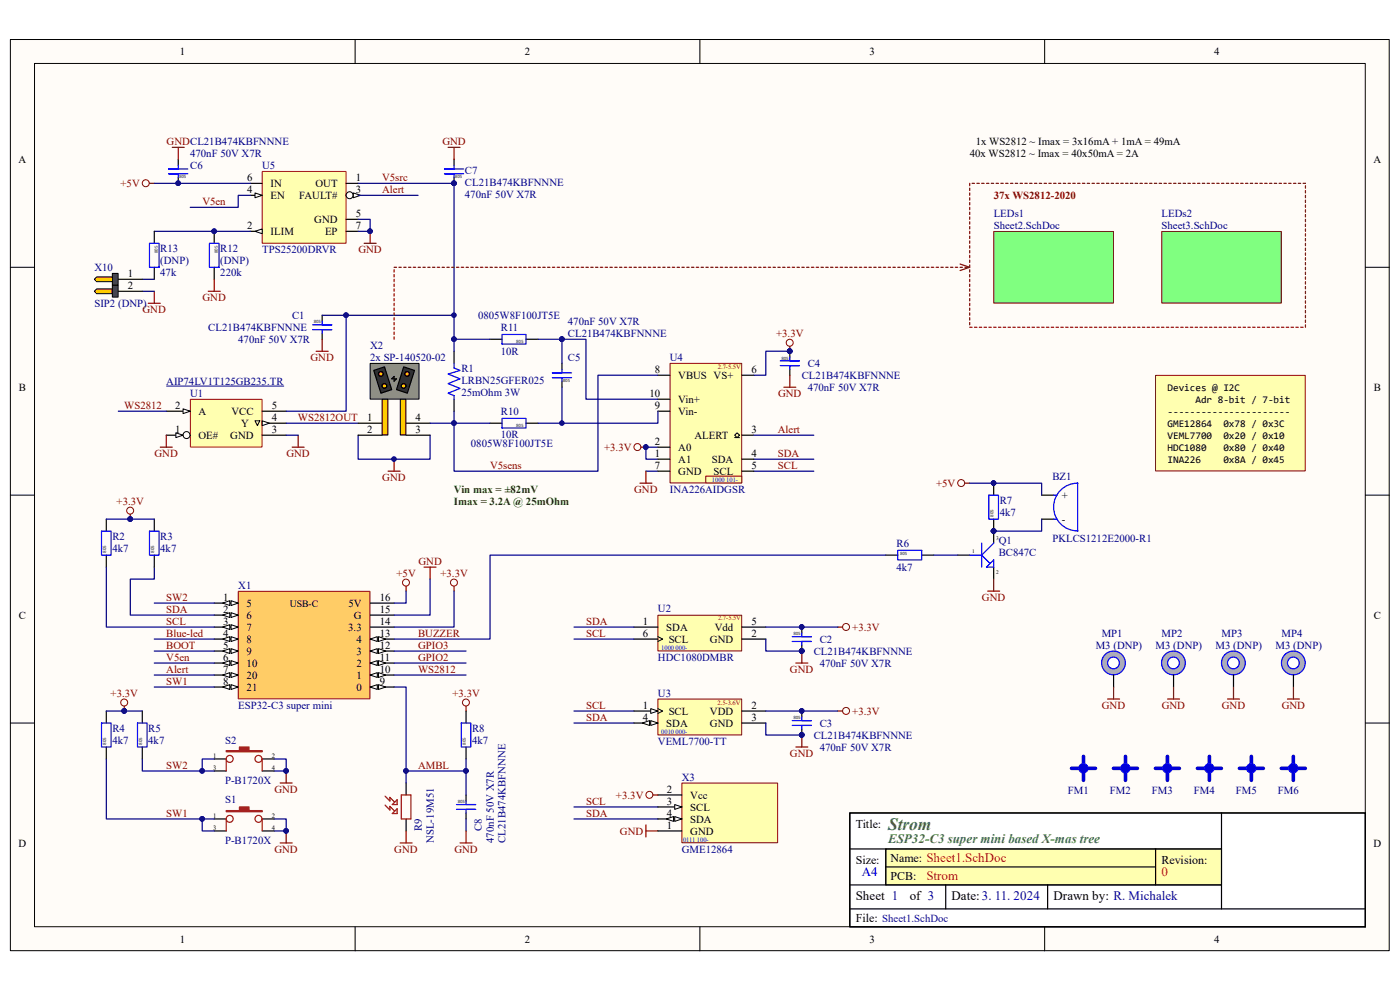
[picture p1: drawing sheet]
<svg xmlns="http://www.w3.org/2000/svg" width="297mm" height="210mm" viewBox="0 0 297 210" stroke-linecap="round" stroke-linejoin="round" font-family="sans-serif">
<path d="M2.2 8.4h292.5v193.3h-292.5z" fill="#fffcf8"/>
<path d="M2.2 8.4h292.5v193.3h-292.5z" fill="none" stroke="#000" stroke-width=".21"/>
<path d="M7.4 13.5h282.2v183.1h-282.2z" fill="#fffcf8"/>
<g fill="none" stroke="#000" stroke-width=".21">
<path d="M7.3 13.5h282.3v183.1h-282.3zM75.3 8.4v5.1M148.5 8.4v5.1M221.6 8.4v5.1M2.2 56.7h5.1M289.7 56.7h5.1M2.2 105h5.1M289.7 105h5.1M2.2 153.4h5.1M289.7 153.4h5.1M75.3 196.6v5.1M148.5 196.6v5.1"/>
<path d="M221.6 196.6v5.1"/>
</g>
<path d="M180.3 172.5h109.3v24.1h-109.3z" fill-rule="evenodd" fill="#fff" stroke="#000" stroke-width=".25"/>
<path d="M187.9 180.1h71.2v7.6h-71.2z" fill-rule="evenodd" fill="#ffffb0" stroke="#000" stroke-width=".21"/>
<path d="M180.3 172.5h109.4v24.1h-109.4zM259.1 172.5v20.3M180.3 180.1h78.8M180.3 187.7h78.8M180.3 192.8h109.4M187.9 180.1v7.6M187.9 183.9h57.3M200.6 187.7v5.1M222.3 187.7v5.1M245.2 180.1v7.6" fill="none" stroke="#000" stroke-width=".25"/>
<path d="M139.6 148.3h17.8v7.6h-17.8z" fill="#ffffb0"/>
<path d="M139.6 148.3h17.8v7.6h-17.8z" fill="none" stroke="#800000" stroke-width=".21"/>
<path d="M134.5 150.8h5.1" fill="none" stroke="#000" stroke-width=".25"/>
<path d="M139.6 150.3l1 .5-1 .5" fill="none" stroke="#000" stroke-width=".21"/>
<path d="M138.1 150.3l1.5 .5-1.5 .5z" fill="#fffcf8" stroke="#000" stroke-width=".21"/>
<path d="M134.5 153.4h5.1" fill="none" stroke="#000" stroke-width=".25"/>
<g fill="#fffcf8" stroke="#000" stroke-width=".21">
<path d="M138.1 152.9l1.5 .5-1.5 .5z"/>
<path d="M136.3 153.4l1.5-.5v1z"/>
</g>
<path d="M157.4 150.8h5.1M157.4 153.4h5.1" fill="none" stroke="#000" stroke-width=".25"/>
<path d="M90 120.3h2.5M91.2 120.3v2.6" fill="none" stroke="#800000" stroke-width=".25"/>
<path d="M210.9 49.1h25.3v15.2h-25.3z" fill="#80ff80"/>
<path d="M210.8 49.1h25.4v15.2h-25.4z" fill="none" stroke="#800000" stroke-width=".21"/>
<path d="M50.6 125.5h27.9v22.8h-27.9z" fill="#fc6"/>
<path d="M50.5 125.4h28v22.9h-28z" fill="none" stroke="#bf0000" stroke-width=".21"/>
<path d="M78.5 145.7h5.1" fill="none" stroke="#000" stroke-width=".25"/>
<g fill="#fffcf8" stroke="#000" stroke-width=".21">
<path d="M78.5 145.7l1.5-.5v1.1z"/>
<path d="M80.3 145.2l1.5 .5-1.5 .6z"/>
</g>
<path d="M78.5 143.2h5.1" fill="none" stroke="#000" stroke-width=".25"/>
<g fill="#fffcf8" stroke="#000" stroke-width=".21">
<path d="M78.5 143.2l1.5-.5v1z"/>
<path d="M80.3 142.7l1.5 .5-1.5 .5z"/>
</g>
<path d="M78.5 140.7h5.1" fill="none" stroke="#000" stroke-width=".25"/>
<g fill="#fffcf8" stroke="#000" stroke-width=".21">
<path d="M78.5 140.7l1.5-.6v1.1z"/>
<path d="M80.3 140.1l1.5 .6-1.5 .5z"/>
</g>
<path d="M78.5 138.1h5.1" fill="none" stroke="#000" stroke-width=".25"/>
<g fill="#fffcf8" stroke="#000" stroke-width=".21">
<path d="M78.5 138.1l1.5-.5v1z"/>
<path d="M80.3 137.6l1.5 .5-1.5 .5z"/>
</g>
<path d="M78.5 135.6h5.1" fill="none" stroke="#000" stroke-width=".25"/>
<g fill="#fffcf8" stroke="#000" stroke-width=".21">
<path d="M78.5 135.6l1.5-.5v1z"/>
<path d="M80.3 135.1l1.5 .5-1.5 .5z"/>
</g>
<path d="M45.5 127.9h5" fill="none" stroke="#000" stroke-width=".25"/>
<g fill="#fffcf8" stroke="#000" stroke-width=".21">
<path d="M49 127.4l1.5 .5-1.5 .5z"/>
<path d="M47.2 127.9l1.6-.5v1z"/>
</g>
<path d="M45.5 130.5h5" fill="none" stroke="#000" stroke-width=".25"/>
<g fill="#fffcf8" stroke="#000" stroke-width=".21">
<path d="M49 130l1.5 .5-1.5 .5z"/>
<path d="M47.2 130.5l1.6-.5v1z"/>
</g>
<path d="M45.5 133h5" fill="none" stroke="#000" stroke-width=".25"/>
<g fill="#fffcf8" stroke="#000" stroke-width=".21">
<path d="M49 132.5l1.5 .5-1.5 .5z"/>
<path d="M47.2 133l1.6-.5v1z"/>
</g>
<path d="M45.5 135.6h5" fill="none" stroke="#000" stroke-width=".25"/>
<g fill="#fffcf8" stroke="#000" stroke-width=".21">
<path d="M49 135.1l1.5 .5-1.5 .5z"/>
<path d="M47.2 135.6l1.6-.5v1z"/>
</g>
<path d="M45.5 138.1h5" fill="none" stroke="#000" stroke-width=".25"/>
<g fill="#fffcf8" stroke="#000" stroke-width=".21">
<path d="M49 137.6l1.5 .5-1.5 .5z"/>
<path d="M47.2 138.1l1.6-.5v1z"/>
</g>
<path d="M45.5 140.7h5" fill="none" stroke="#000" stroke-width=".25"/>
<g fill="#fffcf8" stroke="#000" stroke-width=".21">
<path d="M49 140.1l1.5 .6-1.5 .5z"/>
<path d="M47.2 140.7l1.6-.6v1.1z"/>
</g>
<path d="M45.5 143.2h5" fill="none" stroke="#000" stroke-width=".25"/>
<g fill="#fffcf8" stroke="#000" stroke-width=".21">
<path d="M49 142.7l1.5 .5-1.5 .5z"/>
<path d="M47.2 143.2l1.6-.5v1z"/>
</g>
<path d="M45.5 145.7h5" fill="none" stroke="#000" stroke-width=".25"/>
<g fill="#fffcf8" stroke="#000" stroke-width=".21">
<path d="M49 145.2l1.5 .5-1.5 .6z"/>
<path d="M47.2 145.7l1.6-.5v1.1z"/>
</g>
<path d="M78.5 133h5.1M78.5 130.5h5.1M78.5 127.9h5.1" fill="none" stroke="#000" stroke-width=".25"/>
<path d="M91.2 122.9v7.6h-7.6M96.3 125.4v7.6h-12.7" fill="none" stroke="#000080" stroke-width=".25"/>
<g fill="none" stroke="#800000" stroke-width=".21">
<circle cx="86.1" cy="123.6" r=".74"/>
<circle cx="96.3" cy="123.6" r=".74"/>
</g>
<path d="M86.2 124.4v1M96.3 124.4v1" fill="none" stroke="#800000" stroke-width=".25"/>
<path d="M40.4 84.8h15.2v10h-15.2z" fill="#ffffb0"/>
<path d="M40.4 84.7h15.2v10.1h-15.2z" fill="none" stroke="#bf0000" stroke-width=".21"/>
<path d="M35.3 92.3h5.1" fill="none" stroke="#000" stroke-width=".25"/>
<g fill="#fffcf8" stroke="#000" stroke-width=".21">
<path d="M37.3 91.8l1.5 .5-1.5 .5z"/>
<circle cx="39.6" cy="92.3" r=".74"/>
</g>
<path d="M35.3 87.2h5.1" fill="none" stroke="#000" stroke-width=".25"/>
<path d="M38.8 86.7l1.6 .5-1.6 .5z" fill="#fffcf8" stroke="#000" stroke-width=".21"/>
<path d="M55.6 89.8h5.1" fill="none" stroke="#000" stroke-width=".25"/>
<path d="M54.1 89.3h1l-.5 1z" fill="none" stroke="#000" stroke-width=".21"/>
<path d="M55.6 89.3l1.6 .5-1.6 .5z" fill="#fffcf8" stroke="#000" stroke-width=".21"/>
<path d="M55.6 87.2h5.1M55.6 92.3h5.1" fill="none" stroke="#000" stroke-width=".25"/>
<path d="M35.3 81.9h25" fill="none" stroke="#000080" stroke-width=".21"/>
<path d="M34 94.9h2.5M35.3 92.3v2.6M62 94.9h2.5M63.3 92.3v2.6" fill="none" stroke="#800000" stroke-width=".25"/>
<path d="M25.1 87.2h10.2M60.7 89.8h15.3M32.7 120.3v2.6h-5.1v7.6h17.9M32.7 138.1h12.8M32.7 135.6h12.8M86.2 125.4v2.5h-2.6" fill="none" stroke="#000080" stroke-width=".25"/>
<path d="M139.6 130.6h17.8v7.5h-17.8z" fill="#ffffb0"/>
<g fill="none" stroke="#800000" stroke-width=".21">
<path d="M139.6 130.5h17.8v7.6h-17.8z"/>
<circle cx="30.9" cy="38.9" r=".74"/>
<circle cx="27.6" cy="108.3" r=".74"/>
<circle cx="203.9" cy="102.5" r=".74"/>
<circle cx="179.5" cy="133" r=".74"/>
<circle cx="26.3" cy="149" r=".74"/>
<circle cx="98.8" cy="149" r=".74"/>
<circle cx="179.5" cy="150.8" r=".74"/>
<circle cx="137.8" cy="168.6" r=".74"/>
</g>
<g fill="none" stroke="#000" stroke-width=".25">
<path d="M68.3 66.9v1.3M68.3 70.7v1.3M22.6 110.1v2.6M22.6 117.8v2.5M32.7 110.1v2.6M32.7 117.8v2.5M187.9 117.8h2.6M195.5 117.8h2.6M203.2 117.8h2.5M210.8 102.5v2.5M210.8 110.1v5.1M221 105h2.5"/>
<path d="M221 110.1h2.5M134.5 135.6h5.1M134.5 133h5.1M157.4 135.6h5.1M157.4 133h5.1M170.1 133v1.3M170.1 136.8v1.3M210.8 120.3v2.6M22.6 150.8v2.6M22.6 158.5v2.5M30.2 150.8v2.6M30.2 158.5v2.5"/>
<path d="M170.1 150.8v1.3M170.1 154.7v1.2M45.5 173.7h2.5M45.5 176.3h2.5M45.5 161h2.5M45.5 163.6h2.5M55.6 173.7h2.6M55.6 176.3h2.6M55.6 161h2.6M55.6 163.6h2.6M86.2 166.1v2.5M86.2 173.7v2.6"/>
</g>
<path d="M139.6 135.1l1 .5-1 .5" fill="none" stroke="#000" stroke-width=".21"/>
<g fill="none" stroke="#000080" stroke-width=".25">
<path d="M76 92.3v5.1h15.2v-5.1M27.6 110.1h5.1M187.9 117.8h-83.9v17.8h-20.4M205.7 102.5h15.3v2.5M221 110.1v2.6h-10.2M121.8 133h12.7M121.8 135.6h12.7M162.5 135.6v2.5h7.6M162.5 133h15.2M22.6 150.8h7.6M121.8 153.4h12.7M121.8 150.8h12.7"/>
<path d="M162.5 153.4v2.5h7.6M162.5 150.8h15.2M22.6 161v12.7h20.3v2.6h2.6M30.2 161v2.6h12.7v-2.6h2.6M42.9 173.7h2.6M42.9 163.6h2.6M58.2 173.7h2.5v2.6h-2.5M58.2 161h2.5v2.6h-2.5M121.8 173.7h17.8M121.8 171.2h17.8"/>
</g>
<g fill="none" stroke="#800000" stroke-width=".25">
<path d="M31.7 38.9h1M67.1 74.5h2.5M68.3 72v2.5M82.3 100h2.6M83.6 97.4v2.6M27.6 109.1v1M204.7 102.5h1M170.1 138.1v2.6M177.7 133h1.1M209.5 125.4h2.6M210.8 122.9v2.5M26.4 149.8v1"/>
<path d="M98.9 149.8v1M168.8 140.7h2.6M168.8 158.5h2.6M170.1 155.9v2.6M177.7 150.8h1.1M59.4 178.8h2.6M59.4 166.1h2.6M60.7 163.6v2.5M60.7 176.3v2.5M84.9 178.8h2.5M86.2 176.3v2.5M137 175v2.5"/>
<path d="M137 176.3h2.6M138.6 168.6h1"/>
</g>
<g fill="#000080" stroke="#000080" stroke-width=".21">
<circle cx="170.1" cy="138.1" r=".48"/>
<circle cx="170.1" cy="155.9" r=".48"/>
<circle cx="170.1" cy="133" r=".48"/>
<circle cx="170.1" cy="150.8" r=".48"/>
<circle cx="27.6" cy="110.1" r=".48"/>
<circle cx="60.7" cy="176.3" r=".48"/>
<circle cx="60.7" cy="163.5" r=".48"/>
<circle cx="26.3" cy="150.8" r=".48"/>
<circle cx="42.9" cy="163.5" r=".48"/>
<circle cx="42.9" cy="173.7" r=".48"/>
<circle cx="83.6" cy="97.4" r=".48"/>
<circle cx="210.8" cy="102.5" r=".48"/>
<circle cx="210.8" cy="112.6" r=".48"/>
</g>
<g fill="none" stroke="#00f" stroke-width=".25">
<path d="M66.3 69.9h4.1h-2.1v.8M68.3 68.2v.7h2.1h-4.1M21.5 112.7h2.1v5.1h-2.1zM31.7 112.7h2v5.1h-2zM190.5 116.7h5v2.1h-5zM205.7 117.8h2.6M208.3 117.8l1.7 1.7M208.3 115.2v5.1M209.8 105h2v5.1h-2zM210.8 115.2l-2.5 2.6M223.5 110.1h.8M223.5 105h.8"/>
<path d="M228.6 112.6h.1a5.1 5.1 0 0 1-5.2-5 5.1 5.1 0 0 1 5.2-5.1l-.1 10.2M168.1 136.1h4h-2v.7M170.1 134.3v.8h2h-4M209.3 120.3l1.5-1.5v1.5zM21.5 153.4h2.1v5.1h-2.1zM29.2 153.4h2v5.1h-2zM168.1 153.9h4h-2v.8M170.1 152.1v.8h2h-4"/>
</g>
<g fill="#a50021" stroke="#a50021" stroke-width=".25">
<path d="M48 172h2.8v-.8h2v.8h2.8v.2h-7.6z" fill-rule="evenodd"/>
<path d="M48 159.2h2.8v-.7h2v.7h2.8v.3h-7.6z" fill-rule="evenodd"/>
</g>
<g fill="none" stroke="#a50021" stroke-width=".25">
<path d="M48 161v2.6M48 173.7v2.6M55.6 161v2.6M55.6 173.7v2.6M85.1 168.6h2.1v5.1h-2.1z"/>
<circle cx="48.7" cy="161" r=".74"/>
<circle cx="48.7" cy="173.7" r=".74"/>
<circle cx="54.8" cy="161" r=".74"/>
<circle cx="54.8" cy="173.7" r=".74"/>
</g>
<path d="M81.7 168.9l1 1v-.7l1 1M81.7 170.8l1 1v-.7l1 1M83.2 172.6l1-1v1zM84.2 169.7v1h-1z" fill="none" stroke="#980000" stroke-width=".25"/>
<circle cx="236.2" cy="140.6" r="2.52" fill="#b2acb0" stroke="#00f" stroke-width=".25"/>
<path d="M236.2 143.2v2.5" fill="none" stroke="#000" stroke-width=".25"/>
<circle cx="236.2" cy="140.6" r="1.25" fill="#fff" stroke="#00f" stroke-width=".25"/>
<circle cx="248.9" cy="140.6" r="2.52" fill="#b2acb0" stroke="#00f" stroke-width=".25"/>
<path d="M249 143.2v2.5" fill="none" stroke="#000" stroke-width=".25"/>
<circle cx="248.9" cy="140.6" r="1.25" fill="#fff" stroke="#00f" stroke-width=".25"/>
<circle cx="261.7" cy="140.6" r="2.52" fill="#b2acb0" stroke="#00f" stroke-width=".25"/>
<path d="M261.7 143.2v2.5" fill="none" stroke="#000" stroke-width=".25"/>
<circle cx="261.7" cy="140.6" r="1.25" fill="#fff" stroke="#00f" stroke-width=".25"/>
<circle cx="274.4" cy="140.6" r="2.52" fill="#b2acb0" stroke="#00f" stroke-width=".25"/>
<path d="M274.4 143.2v2.5" fill="none" stroke="#000" stroke-width=".25"/>
<circle cx="274.4" cy="140.6" r="1.25" fill="#fff" stroke="#00f" stroke-width=".25"/>
<path d="M235 148.3h2.5M236.2 145.7v2.6M247.7 148.3h2.5M249 145.7v2.6M260.4 148.3h2.6M261.7 145.7v2.6M273.1 148.3h2.6M274.4 145.7v2.6" fill="none" stroke="#800000" stroke-width=".25"/>
<path d="M78.6 77.1h10.3v7.6h-10.3z" fill="#909090"/>
<path d="M78.5 77.1h10.4v7.6h-10.4z" fill="none" stroke="#000" stroke-width=".21"/>
<path d="M76 89.8h5.1M76 92.3h5.1M86.2 89.8h5M86.2 92.3h5" fill="none" stroke="#000" stroke-width=".25"/>
<path d="M85.6 77.8l2.3 .8-1.5 4.8-2.3-.7z" fill-rule="evenodd" fill="#303030" stroke="#000" stroke-width=".25"/>
<g fill="none" stroke="#000" stroke-width=".25">
<circle cx="86.4" cy="79.3" r=".48"/>
<circle cx="85.6" cy="81.9" r=".48"/>
</g>
<path d="M79.3 78.6l2.3-.8 1.5 4.9-2.3 .7z" fill-rule="evenodd" fill="#303030" stroke="#000" stroke-width=".25"/>
<g fill="none" stroke="#000" stroke-width=".25">
<path d="M83.6 79.9v1M83.1 80.4h1"/>
<circle cx="80.8" cy="79.3" r=".48"/>
<circle cx="81.5" cy="81.9" r=".48"/>
</g>
<path d="M81.1 84.8h1.2v7.5h-1.2z" fill="#f90"/>
<path d="M81.1 84.7h1.2v7.6h-1.2z" fill="none" stroke="#000" stroke-width=".21"/>
<path d="M85 84.8h1.1v7.5h-1.1z" fill="#f90"/>
<path d="M84.9 84.7h1.2v7.6h-1.2z" fill="none" stroke="#000" stroke-width=".21"/>
<path d="M83.6 79.9l-.5 .5M84.1 80.4l-.5 .5" fill="none" stroke="#000" stroke-width=".25"/>
<g fill="#f90" stroke="#000" stroke-width=".25">
<circle cx="86.4" cy="79.3" r=".48"/>
<circle cx="85.6" cy="81.9" r=".48"/>
<circle cx="81.5" cy="81.9" r=".48"/>
<circle cx="80.8" cy="79.3" r=".48"/>
</g>
<path d="M22.6 120.3v12.7h22.9M32.7 127.9h12.8M83.6 138.1h15.3M83.6 140.7h15.3M83.6 143.2h15.3" fill="none" stroke="#000080" stroke-width=".25"/>
<path d="M246.5 49.1h25.3v15.2h-25.3z" fill="#80ff80"/>
<g fill="none" stroke="#800000" stroke-width=".21">
<path d="M246.5 49.1h25.3v15.2h-25.3z"/>
<circle cx="167.5" cy="72.7" r=".74"/>
<circle cx="135.2" cy="94.8" r=".74"/>
</g>
<path d="M60.7 92.3h2.6M137 100h2.6M139.6 94.9h-2.6v2.5h2.6M159.9 97.4h12.7M159.9 100h12.7" fill="none" stroke="#000080" stroke-width=".25"/>
<path d="M96.3 74.5v2.6M96.3 84.7v2.5" fill="none" stroke="#000" stroke-width=".25"/>
<path d="M96.3 77.1v1l1.3 .5-2.5 .7 2.5 1.1-2.5 1 2.5 1-2.5 1 1.2 .5v.8" fill="none" stroke="#00f" stroke-width=".25"/>
<g fill="#000080" stroke="#000080" stroke-width=".21">
<circle cx="137" cy="94.8" r=".48"/>
<circle cx="167.5" cy="74.5" r=".48"/>
</g>
<path d="M167.6 73.5v1M136 94.9h1M137 100v2.5M135.8 102.5h2.5" fill="none" stroke="#800000" stroke-width=".25"/>
<path d="M144.7 166.2h20.3v12.6h-20.3z" fill="#ffffb0"/>
<path d="M144.7 166.1h20.3v12.7h-20.3z" fill="none" stroke="#800000" stroke-width=".21"/>
<path d="M139.6 176.3h5.1M139.6 168.6h5.1M139.6 171.2h5.1" fill="none" stroke="#000" stroke-width=".25"/>
<path d="M143.1 170.7l1.6 .5-1.6 .5z" fill="#fffcf8" stroke="#000" stroke-width=".21"/>
<path d="M139.6 173.7h5.1" fill="none" stroke="#000" stroke-width=".25"/>
<g fill="#fffcf8" stroke="#000" stroke-width=".21">
<path d="M143.1 173.2l1.6 .5-1.6 .5z"/>
<path d="M141.4 173.7l1.5-.5v1z"/>
</g>
<path d="M142.2 77.1h15.2v25.3h-15.2z" fill="#ffffb0"/>
<path d="M142.2 77.1h15.2v25.3h-15.2z" fill="none" stroke="#800000" stroke-width=".21"/>
<path d="M139.6 79.6h2.5M157.4 79.6h2.5M139.6 97.4h2.5M139.6 94.9h2.5M139.6 100h2.5M139.6 87.2h2.5M139.6 84.7h2.5M157.4 97.4h2.5M157.4 92.3h2.5M157.4 100h2.5" fill="none" stroke="#000" stroke-width=".25"/>
<path d="M155.9 92.3l.5-.5 .5 .5-.5 .5zM155.9 92.8h1" fill="none" stroke="#000" stroke-width=".21"/>
<path d="M149.8 101h7.6v1.4h-7.6z" fill="#ffffb0"/>
<path d="M149.7 101h7.7v1.4h-7.7z" fill="none" stroke="#800000" stroke-width=".21"/>
<path d="M104 72h2.5M111.6 72h2.5M119.2 77.1v1.2M167.6 74.5v1.3M167.6 78.3v1.3M104 89.8h2.5M111.6 89.8h2.5M119.2 80.9v1.2" fill="none" stroke="#000" stroke-width=".25"/>
<g fill="#000080" stroke="#000080" stroke-width=".21">
<circle cx="167.5" cy="74.5" r=".48"/>
<circle cx="96.3" cy="89.8" r=".48"/>
<circle cx="119.2" cy="71.9" r=".48"/>
<circle cx="96.3" cy="71.9" r=".48"/>
<circle cx="119.2" cy="89.8" r=".48"/>
</g>
<path d="M106.5 71h5.1v2h-5.1zM119.2 78.3v.8h-2h4.1M165.5 77.6h4.1h-2v.7M167.6 75.8v.7h2h-4.1M106.5 88.8h5.1v2h-5.1zM121.3 80.1h-4.1h2v.8" fill="none" stroke="#00f" stroke-width=".25"/>
<path d="M167.6 79.6v2.5M166.3 82.1h2.5" fill="none" stroke="#800000" stroke-width=".25"/>
<path d="M96.3 72v2.5M114.1 72h5.1M119.2 72h5.1v12.7h15.3M119.2 72v5.1M139.6 79.6h-12.7v20.4h-30.6v-10.2h7.7M167.6 74.5h-5.1v5.1h-2.6M96.3 87.2v2.6h-5.1M119.2 82.1v7.7M139.6 87.2v2.6h-25.5M159.9 92.3h12.7M32.7 143.2h12.8M32.7 145.7h12.8" fill="none" stroke="#000080" stroke-width=".25"/>
<path d="M55.7 36.4h17.7v15.2h-17.7z" fill="#ffffb0"/>
<path d="M55.6 36.4h17.8v15.2h-17.8z" fill="none" stroke="#bf0000" stroke-width=".21"/>
<path d="M73.4 38.9h2.6M53.1 49.1h2.5" fill="none" stroke="#000" stroke-width=".25"/>
<path d="M54.1 49.1l1.5-.5v1z" fill="#fffcf8" stroke="#000" stroke-width=".21"/>
<path d="M53.1 41.4h2.5" fill="none" stroke="#000" stroke-width=".25"/>
<path d="M54.1 40.9l1.5 .5-1.5 .5z" fill="#fffcf8" stroke="#000" stroke-width=".21"/>
<path d="M53.1 38.9h2.5M73.4 46.5h2.6M73.4 49.1h2.6M73.4 41.4h2.6" fill="none" stroke="#000" stroke-width=".25"/>
<g fill="#fffcf8" stroke="#000" stroke-width=".21">
<path d="M75 40.9l1.5 .5-1.5 .5z"/>
<circle cx="74.2" cy="41.4" r=".74"/>
</g>
<path d="M32.7 38.9h20.4M76 38.9h20.3v33.1h7.7M30.2 59.2h2.5M32.7 49.1h20.4M53.1 41.4h-2.6v2.6h-10.1M76 46.5h2.5v2.6h-2.5M76 41.4h12.7M30.2 61.8h2.5M68.3 66.9h5.1M96.3 66.9h-22.9v20.3h-12.7M32.7 140.7h12.8" fill="none" stroke="#000080" stroke-width=".25"/>
<g fill="#000080" stroke="#000080" stroke-width=".21">
<circle cx="96.3" cy="38.9" r=".48"/>
<circle cx="96.3" cy="71.9" r=".48"/>
<circle cx="78.5" cy="49" r=".48"/>
<circle cx="73.4" cy="66.9" r=".48"/>
<circle cx="96.3" cy="66.9" r=".48"/>
<circle cx="45.4" cy="49" r=".48"/>
<circle cx="37.8" cy="38.9" r=".48"/>
</g>
<path d="M36.5 31.3h2.6M37.8 31.3v2.5M95.1 31.3h2.5M96.3 31.3v2.5M45.5 59.2v2.6M77.2 51.6h2.6M78.5 49.1v2.5M31.5 64.3h2.5M32.7 61.8v2.5M44.2 61.8h2.5" fill="none" stroke="#800000" stroke-width=".25"/>
<path d="M37.8 33.8v1.3M37.8 37.6v1.3M96.3 33.8v1.3M96.3 37.6v1.3M25.1 59.2h5.1M32.7 49.1v2.5M32.7 56.7v2.5M45.5 49.1v2.5M45.5 56.7v2.5M25.1 61.8h5.1" fill="none" stroke="#000" stroke-width=".25"/>
<path d="M37.8 35.1v.7h-2h4.1M39.9 36.9h-4.1h2v.7M96.3 35.1v.7h-2h4.1M98.4 36.9h-4.1h2v.7M31.7 51.6h2v5.1h-2zM44.4 51.6h2.1v5.1h-2.1z" fill="none" stroke="#00f" stroke-width=".25"/>
<path d="M23.9 58h1.2v2.5h-1.2z" fill="#505050"/>
<path d="M23.8 58h1.3v2.5h-1.3z" fill="none" stroke="#000" stroke-width=".21"/>
<g fill="#fc0" stroke="#000" stroke-width=".21">
<path d="M20 59.2l.5-.5h3.3v1.1h-3.3z" fill-rule="evenodd"/>
<path d="M20.5 61.3h3.3v1h-3.3l-.5-.5z" fill-rule="evenodd"/>
</g>
<path d="M23.9 60.6h1.2v2.4h-1.2z" fill="#505050"/>
<path d="M23.8 60.5h1.3v2.5h-1.3z" fill="none" stroke="#000" stroke-width=".21"/>
<path d="M98.9 150.8v2.6M98.9 158.5v2.5M98.9 168.6v1.3M98.9 172.5v1.2" fill="none" stroke="#000" stroke-width=".25"/>
<path d="M97.9 153.4h2v5.1h-2zM96.8 171.7h4.1h-2v.8M98.9 169.9v.8h2h-4.1" fill="none" stroke="#00f" stroke-width=".25"/>
<path d="M198.1 117.8h5.1M83.6 145.7h2.6v17.9h12.7v-2.6M86.2 163.6v2.5M98.9 173.7v2.6" fill="none" stroke="#000080" stroke-width=".25"/>
<g fill="#000080" stroke="#000080" stroke-width=".21">
<circle cx="86.1" cy="163.5" r=".48"/>
<circle cx="98.8" cy="163.5" r=".48"/>
</g>
<path d="M97.6 178.8h2.5M98.9 176.3v2.5" fill="none" stroke="#800000" stroke-width=".25"/>
<path d="M227.3 163h5.1M229.9 160.5v5" fill="none" stroke="#0000bf" stroke-width=".76"/>
<circle cx="229.8" cy="163" r=".99" fill="#0000bf" stroke="#00f" stroke-width=".21"/>
<path d="M236.2 163h5.1M238.8 160.5v5" fill="none" stroke="#0000bf" stroke-width=".76"/>
<circle cx="238.7" cy="163" r=".99" fill="#0000bf" stroke="#00f" stroke-width=".21"/>
<path d="M245.1 163h5.1M247.7 160.5v5" fill="none" stroke="#0000bf" stroke-width=".76"/>
<circle cx="247.6" cy="163" r=".99" fill="#0000bf" stroke="#00f" stroke-width=".21"/>
<path d="M254 163h5.1M256.6 160.5v5" fill="none" stroke="#0000bf" stroke-width=".76"/>
<circle cx="256.6" cy="163" r=".99" fill="#0000bf" stroke="#00f" stroke-width=".21"/>
<path d="M262.9 163h5.1M265.5 160.5v5" fill="none" stroke="#0000bf" stroke-width=".76"/>
<circle cx="265.5" cy="163" r=".99" fill="#0000bf" stroke="#00f" stroke-width=".21"/>
<path d="M271.8 163h5.1M274.4 160.5v5" fill="none" stroke="#0000bf" stroke-width=".76"/>
<circle cx="274.4" cy="163" r=".99" fill="#0000bf" stroke="#00f" stroke-width=".21"/>
<path d="M277 38.9h-71.3v30.5h71.3v-30.5M83.6 72v-15.3h122.1" fill="none" stroke="#800000" stroke-width=".25" stroke-dasharray=".5 .5"/>
<path d="M203.7 56l2 .7-2 .7" fill="none" stroke="#800000" stroke-width=".25"/>
<path d="M245.2 79.7h31.7v20.2h-31.7z" fill="#ffffb0"/>
<path d="M245.2 79.6h31.7v20.3h-31.7z" fill="none" stroke="#800000" stroke-width=".21"/>
<path d="M22.6 110.1h5M98.9 163.6v5" fill="none" stroke="#000080" stroke-width=".25"/>
<g fill="#000080" stroke="#000080" stroke-width=".21">
<circle cx="98.8" cy="163.5" r=".48"/>
<circle cx="27.6" cy="110.1" r=".48"/>
</g>
<text font-size="3.7" fill="#318b40" x="188.4" y="176">Strom</text>
<text font-size="2.8" fill="#318b40" x="188.4" y="178.7">ESP32-C3 super mini based X-mas tree</text>
<text font-size="2.8" fill="#00f" x="182.8" y="185.8">A4</text>
<g font-size="2.8" fill="#f00">
<text x="246.4" y="185.8">0</text>
<text x="196.6" y="186.6">Strom</text>
</g>
<g font-size="2.8">
<text x="181.6" y="191">Sheet 1</text>
<text x="193" y="191">of 3</text>
<text x="201.9" y="191">Date:3. 11. 2024</text>
<text x="223.5" y="191">Drawn by: R. Michalek</text>
</g>
<g font-size="2.5">
<text x="181.6" y="175.6">Title:</text>
<text x="181.6" y="183.3">Size:</text>
<text x="188.9" y="182.8">Name: Sheet1.SchDoc</text>
<text x="246.4" y="183.3">Revision:</text>
<text x="188.9" y="186.7">PCB:</text>
<text x="181.6" y="195.6">File: Sheet1.SchDoc</text>
</g>
<g font-size="2.3">
<text x="38.2" y="11.7">1</text>
<text x="111.3" y="11.7">2</text>
<text x="184.5" y="11.7">3</text>
<text x="257.6" y="11.7">4</text>
<text x="3.9" y="34.6">A</text>
<text x="205.7" y="33.3">40x WS2812 ~ Imax = 40x50mA = 2A</text>
<text x="207" y="30.8">1x WS2812 ~ Imax = 3x16mA + 1mA = 49mA</text>
<text x="291.4" y="34.6">A</text>
<text x="52.5" y="40.9">4</text>
<text x="52.5" y="38.4">6</text>
<text x="57.4" y="39.7">IN</text>
<text x="66.9" y="39.7">OUT</text>
<text x="75.5" y="38.4">1</text>
<text x="75.5" y="40.9">3</text>
<text x="57.4" y="42.2">EN</text>
<text x="63.5" y="42.2">FAULT#</text>
<text x="66.7" y="47.3">GND</text>
<text x="75.5" y="46">5</text>
<text x="52.5" y="48.6">2</text>
<text x="57.4" y="49.8">ILIM</text>
<text x="69" y="49.8">EP</text>
<text x="75.5" y="48.6">7</text>
<text x="27.1" y="58.8">1</text>
<text x="27.1" y="61.3">2</text>
<text x="4" y="82.9">B</text>
<text x="138.9" y="79.1">8</text>
<text x="143.9" y="80.4">VBUS VS+</text>
<text x="159.4" y="79.1">6</text>
<text x="291.5" y="82.9">B</text>
<text x="37.2" y="86.7">2</text>
<text x="42.1" y="88">A</text>
<text x="49.1" y="88">VCC</text>
<text x="57.7" y="89.3">4</text>
<text x="57.7" y="86.7">5</text>
<text x="77.9" y="89.3">1</text>
<text x="88.2" y="89.3">4</text>
<text x="137.8" y="84.2">10</text>
<text x="138.9" y="86.7">9</text>
<text x="143.9" y="88">Vin-</text>
<text x="143.9" y="85.5">Vin+</text>
<text x="37.2" y="91.8">1</text>
<text x="42.1" y="93.1">OE#</text>
<text x="48.9" y="93.1">GND</text>
<text x="51.2" y="90.6">Y</text>
<text x="57.7" y="91.8">3</text>
<text x="77.9" y="91.8">2</text>
<text x="88.2" y="91.8">3</text>
<text x="138.9" y="94.4">2</text>
<text x="143.9" y="95.6">A0</text>
<text x="147.3" y="93.1">ALERT</text>
<text x="159.4" y="91.8">3</text>
<text x="138.9" y="96.9">1</text>
<text x="138.9" y="99.4">7</text>
<text x="143.9" y="98.2">A1</text>
<text x="143.9" y="100.7">GND</text>
<text x="151" y="98.2">SDA</text>
<text x="151.4" y="100.7">SCL</text>
<text x="159.4" y="96.9">4</text>
<text x="159.4" y="99.4">5</text>
<text x="225.3" y="105.8">+</text>
<text x="225.3" y="110.9">-</text>
<text x="4" y="131.3">C</text>
<text x="47.4" y="127.4">1</text>
<text x="47.4" y="130">2</text>
<text x="52.3" y="128.7">5</text>
<text x="52.3" y="131.3">6</text>
<text x="73.9" y="128.7">5V</text>
<text x="75.1" y="131.3">G</text>
<text x="80.6" y="130">15</text>
<text x="80.6" y="127.4">16</text>
<text x="291.5" y="131.3">C</text>
<text x="47.4" y="132.5">3</text>
<text x="47.4" y="135.1">4</text>
<text x="47.4" y="137.6">5</text>
<text x="52.3" y="133.8">7</text>
<text x="52.3" y="136.4">8</text>
<text x="73.9" y="133.8">3.3</text>
<text x="75.6" y="136.4">4</text>
<text x="80.6" y="137.6">12</text>
<text x="80.6" y="135.1">13</text>
<text x="80.6" y="132.5">14</text>
<text x="136.4" y="132.5">1</text>
<text x="136.4" y="135.1">6</text>
<text x="141.4" y="133.8">SDA</text>
<text x="141.9" y="136.4">SCL</text>
<text x="150.6" y="136.4">GND</text>
<text x="151.6" y="133.8">Vdd</text>
<text x="159.4" y="135.1">2</text>
<text x="159.4" y="132.5">5</text>
<text x="47.4" y="140.2">6</text>
<text x="47.4" y="142.7">7</text>
<text x="52.3" y="138.9">9</text>
<text x="52.3" y="141.4">10</text>
<text x="52.3" y="144">20</text>
<text x="75.6" y="144">1</text>
<text x="75.6" y="141.4">2</text>
<text x="75.6" y="138.9">3</text>
<text x="80.6" y="142.7">10</text>
<text x="80.6" y="140.2">11</text>
<text x="47.4" y="145.2">8</text>
<text x="52.3" y="146.5">21</text>
<text x="75.6" y="146.5">0</text>
<text x="80.6" y="145.2">9</text>
<text x="136.4" y="150.3">1</text>
<text x="136.4" y="152.9">4</text>
<text x="141.4" y="154.1">SDA</text>
<text x="141.9" y="151.6">SCL</text>
<text x="150.6" y="151.6">VDD</text>
<text x="150.6" y="154.1">GND</text>
<text x="159.4" y="150.3">2</text>
<text x="159.4" y="152.9">3</text>
<text x="141.5" y="168.1">2</text>
<text x="141.5" y="170.7">3</text>
<text x="141.5" y="173.2">4</text>
<text x="146.4" y="169.4">Vcc</text>
<text x="146.4" y="172">SCL</text>
<text x="3.9" y="179.6">D</text>
<text x="141.5" y="175.8">1</text>
<text x="146.4" y="177">GND</text>
<text x="146.4" y="174.5">SDA</text>
<text x="291.4" y="179.6">D</text>
<text x="38.2" y="199.9">1</text>
<text x="111.3" y="199.9">2</text>
<text x="184.5" y="199.9">3</text>
<text x="257.6" y="199.9">4</text>
</g>
<g font-size="2.3" fill="#800000">
<text x="35.3" y="30.8">GNDCL21B474KBFNNNE</text>
<text x="93.9" y="30.8">GND</text>
<text x="25.6" y="39.7">+5V</text>
<text x="81.1" y="38.4">V5src</text>
<text x="81.1" y="40.9">Alert</text>
<text x="42.9" y="43.5">V5en</text>
<text x="210.8" y="42.2">37x WS2812-2020</text>
<text x="76" y="53.7">GND</text>
<text x="43" y="63.8">GND</text>
<text x="30.2" y="66.4">GND</text>
<text x="164.6" y="71.5">+3.3V</text>
<text x="65.9" y="76.6">GND</text>
<text x="26.4" y="86.7">WS2812</text>
<text x="63.2" y="89.3">WS2812OUT</text>
<text x="165.1" y="84.2">GND</text>
<text x="128.1" y="95.6">+3.3V</text>
<text x="165" y="91.8">Alert</text>
<text x="32.8" y="96.9">GND</text>
<text x="60.7" y="96.9">GND</text>
<text x="81.1" y="102">GND</text>
<text x="104" y="99.4">V5sens</text>
<text x="165" y="96.9">SDA</text>
<text x="165" y="99.4">SCL</text>
<text x="24.7" y="107.1">+3.3V</text>
<text x="134.5" y="104.6">GND</text>
<text x="198.6" y="103.3">+5V</text>
<text x="88.8" y="119.8">GND</text>
<text x="84.1" y="122.3">+5V</text>
<text x="93.4" y="122.3">+3.3V</text>
<text x="35.3" y="130">SDA</text>
<text x="35.3" y="127.4">SW2</text>
<text x="208.3" y="127.4">GND</text>
<text x="35.3" y="135.1">Blue-led</text>
<text x="35.3" y="137.6">BOOT</text>
<text x="35.3" y="132.5">SCL</text>
<text x="88.7" y="135.1">BUZZER</text>
<text x="88.7" y="137.6">GPIO3</text>
<text x="124.3" y="132.5">SDA</text>
<text x="124.3" y="135.1">SCL</text>
<text x="180.8" y="133.8">+3.3V</text>
<text x="35.3" y="142.7">Alert</text>
<text x="35.3" y="140.2">V5en</text>
<text x="88.7" y="140.2">GPIO2</text>
<text x="88.7" y="142.7">WS2812</text>
<text x="167.6" y="142.7">GND</text>
<text x="23.5" y="147.8">+3.3V</text>
<text x="35.3" y="145.2">SW1</text>
<text x="96" y="147.8">+3.3V</text>
<text x="124.3" y="152.9">SDA</text>
<text x="124.3" y="150.3">SCL</text>
<text x="180.8" y="151.6">+3.3V</text>
<text x="233.8" y="150.3">GND</text>
<text x="246.5" y="150.3">GND</text>
<text x="259.2" y="150.3">GND</text>
<text x="271.9" y="150.3">GND</text>
<text x="167.6" y="160.5">GND</text>
<text x="35.3" y="163.1">SW2</text>
<text x="88.7" y="163.1">AMBL</text>
<text x="35.3" y="173.2">SW1</text>
<text x="58.2" y="168.1">GND</text>
<text x="124.3" y="173.2">SDA</text>
<text x="124.3" y="170.7">SCL</text>
<text x="130.7" y="169.4">+3.3V</text>
<text x="131.5" y="177">GND</text>
<text x="58.2" y="180.8">GND</text>
<text x="83.7" y="180.8">GND</text>
<text x="96.4" y="180.8">GND</text>
</g>
<g font-size="2.3" fill="#000080">
<text x="40.3" y="33.3">470nF 50V X7R</text>
<text x="40.3" y="35.9">C6</text>
<text x="55.6" y="35.9">U5</text>
<text x="98.6" y="42">470nF 50V X7R</text>
<text x="98.6" y="36.9">C7</text>
<text x="98.6" y="39.4">CL21B474KBFNNNE</text>
<text x="210.8" y="46">LEDs1</text>
<text x="246.4" y="46">LEDs2</text>
<text x="34" y="53.4">R13</text>
<text x="46.7" y="53.4">R12</text>
<text x="55.6" y="53.7">TPS25200DRVR</text>
<text x="210.8" y="48.6">Sheet2.SchDoc</text>
<text x="246.4" y="48.6">Sheet3.SchDoc</text>
<text x="20" y="57.5">X10</text>
<text x="34" y="58.5">47k</text>
<text x="34" y="56">(DNP)</text>
<text x="46.7" y="58.5">220k</text>
<text x="46.7" y="56">(DNP)</text>
<text x="20" y="65.1">SIP2 (DNP)</text>
<text x="44.2" y="70.2">CL21B474KBFNNNE</text>
<text x="62" y="67.6">C1</text>
<text x="101.4" y="67.6">0805W8F100JT5E</text>
<text x="106.3" y="70.2">R11</text>
<text x="120.5" y="68.9">470nF 50V X7R</text>
<text x="120.5" y="71.5">CL21B474KBFNNNE</text>
<text x="50.5" y="72.7">470nF 50V X7R</text>
<text x="78.5" y="74">X2</text>
<text x="78.5" y="76.6">2x SP-140520-02</text>
<text x="106.3" y="75.3">10R</text>
<text x="120.5" y="76.6">C5</text>
<text x="142.1" y="76.6">U4</text>
<text x="171.4" y="77.9">C4</text>
<text x="35.3" y="81.7">AIP74LV1T125GB235.TR</text>
<text x="97.9" y="83.9">25mOhm 3W</text>
<text x="97.9" y="78.9">R1</text>
<text x="97.9" y="81.4">LRBN25GFER025</text>
<text x="170.1" y="80.4">CL21B474KBFNNNE</text>
<text x="171.4" y="82.9">470nF 50V X7R</text>
<text x="40.3" y="84.2">U1</text>
<text x="106.3" y="88">R10</text>
<text x="99.9" y="94.9">0805W8F100JT5E</text>
<text x="106.3" y="92.8">10R</text>
<text x="223.3" y="101.7">BZ1</text>
<text x="142.1" y="104.6">INA226AIDGSR</text>
<text x="212.1" y="106.8">R7</text>
<text x="212.1" y="109.4">4k7</text>
<text x="23.8" y="117">4k7</text>
<text x="23.8" y="114.5">R2</text>
<text x="34" y="117">4k7</text>
<text x="34" y="114.5">R3</text>
<text x="190.2" y="116">R6</text>
<text x="211.9" y="115.5">Q1</text>
<text x="211.9" y="118">BC847C</text>
<text x="223.3" y="115">PKLCS1212E2000-R1</text>
<text x="50.5" y="124.9">X1</text>
<text x="190.2" y="121.1">4k7</text>
<text x="139.6" y="129.9">U2</text>
<text x="173.9" y="136.4">C2</text>
<text x="232.5" y="137.6">M3 (DNP)</text>
<text x="233.7" y="135.1">MP1</text>
<text x="245.2" y="137.6">M3 (DNP)</text>
<text x="246.4" y="135.1">MP2</text>
<text x="257.9" y="137.6">M3 (DNP)</text>
<text x="259.2" y="135.1">MP3</text>
<text x="270.6" y="137.6">M3 (DNP)</text>
<text x="271.9" y="135.1">MP4</text>
<text x="139.6" y="140.2">HDC1080DMBR</text>
<text x="172.6" y="138.9">CL21B474KBFNNNE</text>
<text x="173.9" y="141.4">470nF 50V X7R</text>
<text x="139.6" y="147.8">U3</text>
<text x="23.8" y="155.2">R4</text>
<text x="31.5" y="155.2">R5</text>
<text x="50.5" y="150.3">ESP32-C3 super mini</text>
<text x="100.2" y="155.2">R8</text>
<text x="173.9" y="154.1">C3</text>
<text x="23.8" y="157.7">4k7</text>
<text x="31.5" y="157.7">4k7</text>
<text x="47.8" y="157.7">S2</text>
<text x="100.2" y="157.7">4k7</text>
<text x="139.6" y="158">VEML7700-TT</text>
<text x="172.6" y="156.7">CL21B474KBFNNNE</text>
<text x="173.9" y="159.3">470nF 50V X7R</text>
<text x="47.8" y="166.4">P-B1720X</text>
<text x="144.7" y="165.6">X3</text>
<text x="47.8" y="170.4">S1</text>
<text x="226.6" y="168.4">FM1</text>
<text x="235.5" y="168.4">FM2</text>
<text x="244.4" y="168.4">FM3</text>
<text x="253.3" y="168.4">FM4</text>
<text x="262.2" y="168.4">FM5</text>
<text x="271.1" y="168.4">FM6</text>
<text x="47.8" y="179.1">P-B1720X</text>
<text x="89.5" y="176.3" transform="rotate(-90 89.5 176.3)">R9</text>
<text x="92" y="178.8" transform="rotate(-90 92 178.8)">NSL-19M51</text>
<text x="102.2" y="176.3" transform="rotate(-90 102.2 176.3)">C8</text>
<text x="104.7" y="178.8" transform="rotate(-90 104.7 178.8)">470nF 50V X7R</text>
<text x="107.3" y="178.8" transform="rotate(-90 107.3 178.8)">CL21B474KBFNNNE</text>
<text x="144.7" y="180.8">GME12864</text>
</g>
<g font-size="2.3" fill="#060">
<text x="96.3" y="104.6">Vin max = ±82mV</text>
<text x="96.3" y="107.1">Imax = 3.2A @ 25mOhm</text>
</g>
<g font-size="2.2">
<text x="247.7" y="82.9">Devices @ I2C</text>
<text x="247.7" y="88">----------------------</text>
<text x="253.6" y="85.4">Adr 8-bit / 7-bit</text>
<text x="247.7" y="90.5">GME12864</text>
<text x="247.7" y="93">VEML7700</text>
<text x="247.7" y="95.6">HDC1080</text>
<text x="259.5" y="90.5">0x78 / 0x3C</text>
<text x="259.5" y="93">0x20 / 0x10</text>
<text x="259.5" y="95.6">0x80 / 0x40</text>
<text x="247.7" y="98.1">INA226</text>
<text x="259.5" y="98.1">0x8A / 0x45</text>
</g>
<text font-size="2.1" x="61.5" y="128.8">USB-C</text>
<g font-size="1.4" fill="#800000">
<text x="152.3" y="78.3">2.7-5.5V</text>
<text x="152.2" y="149.5">2.5-3.6V</text>
</g>
<g font-size="1.4" fill="#00f">
<text x="150.2" y="102.2">100X XXX-</text>
<text x="151" y="102.2">1000 101-</text>
<text x="140.3" y="137.8">1000 000-</text>
<text x="140.3" y="155.6">0010 000-</text>
<text x="144.9" y="178.5">0111 100-</text>
</g>
<text font-size="1.4" fill="#a50021" x="152.4" y="131.6">2.7-5.5V</text>
<g font-size="1.4">
<text x="45.3" y="160.7">1</text>
<text x="57.7" y="160.7">2</text>
<text x="45.3" y="163.3">3</text>
<text x="57.7" y="163.3">4</text>
<text x="45.3" y="173.4">1</text>
<text x="57.7" y="173.4">2</text>
<text x="45.3" y="176">3</text>
<text x="57.7" y="176">4</text>
</g>
<g font-size="1.1" fill="#666">
<text x="38" y="37.8">805</text>
<text x="96.5" y="37.8">805</text>
<text x="33.5" y="53.7" transform="rotate(-90 33.5 53.7)">805</text>
<text x="46.2" y="53.7" transform="rotate(-90 46.2 53.7)">805</text>
<text x="66.5" y="68.6">805</text>
<text x="109.5" y="72.7">805</text>
<text x="165.8" y="76.3">805</text>
<text x="119.4" y="81.1">805</text>
<text x="109.5" y="90.5">805</text>
<text x="210.8" y="109.6" transform="rotate(-90 210.8 109.6)">805</text>
<text x="22.5" y="117.3" transform="rotate(-90 22.5 117.3)">805</text>
<text x="32.7" y="117.3" transform="rotate(-90 32.7 117.3)">805</text>
<text x="191" y="117.7">805</text>
<text x="168.3" y="134.8">805</text>
<text x="168.3" y="152.6">805</text>
<text x="22.5" y="158" transform="rotate(-90 22.5 158)">805</text>
<text x="30.1" y="158" transform="rotate(-90 30.1 158)">805</text>
<text x="98.8" y="158" transform="rotate(-90 98.8 158)">805</text>
<text x="97.1" y="170.4">805</text>
</g>
<g font-size="1.1">
<text x="206.2" y="117.3">1</text>
<text x="211.3" y="114.5">3</text>
<text x="211.3" y="121.8">2</text>
</g>
</svg>
